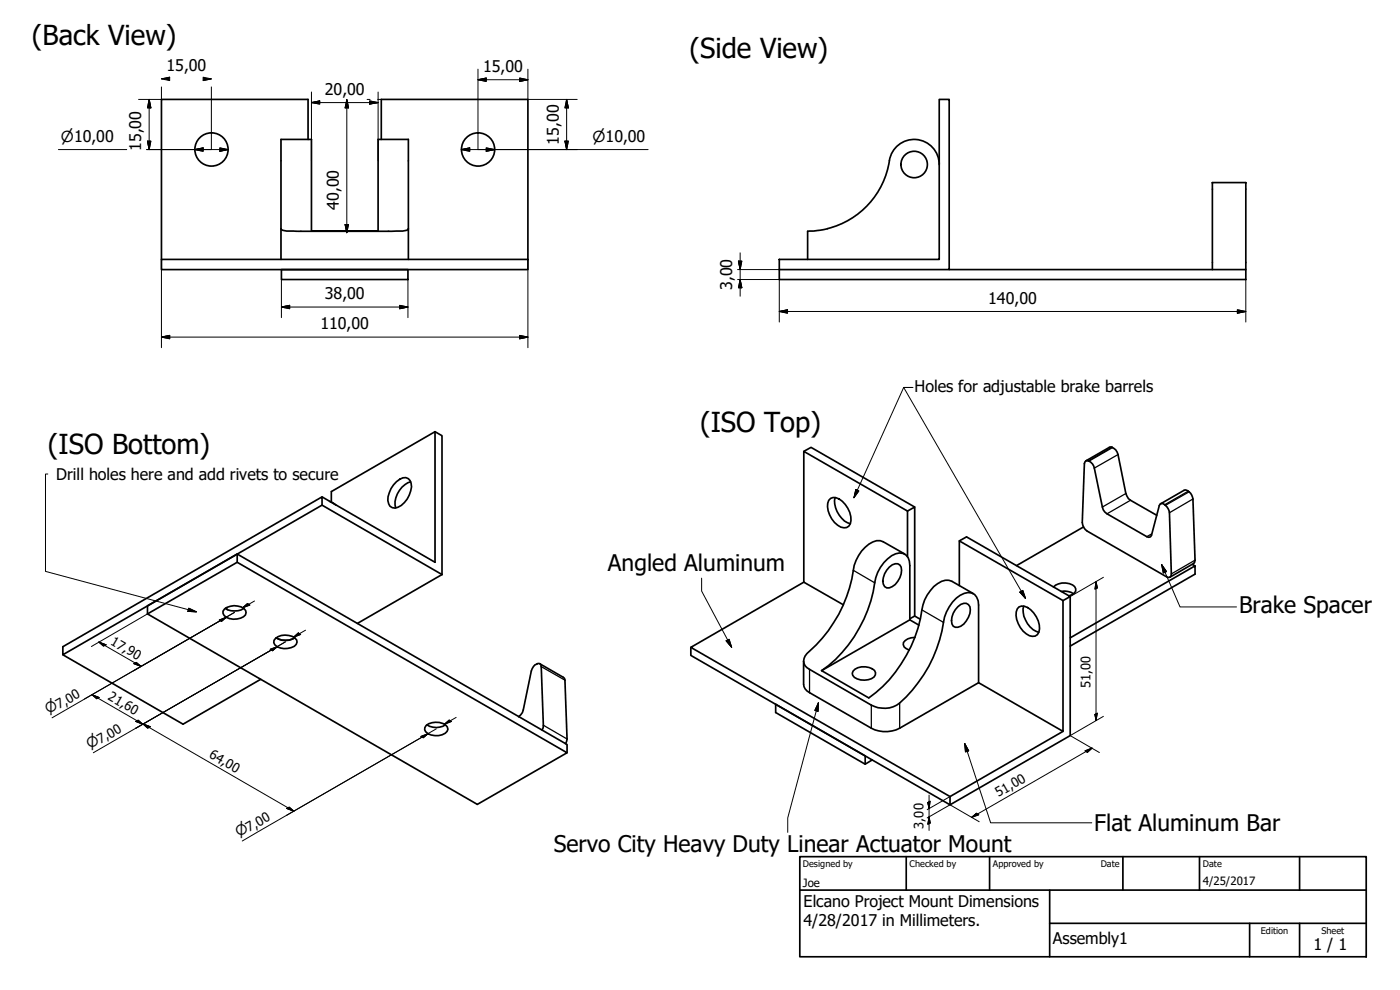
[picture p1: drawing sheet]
<svg xmlns="http://www.w3.org/2000/svg" width="420mm" height="297mm" viewBox="0 0 420 297" stroke-linecap="round" stroke-linejoin="round" font-family="sans-serif">
<!-- layer: Visible (ISO) -->
<g fill="none" stroke="#000" stroke-width=".51">
<path d="M92.5 41.8v-12h-44v48M114.4 41.8v-12h44v48M266.9 48.2a7.5 7.5 0 0 1 8-6.3 7.5 7.5 0 0 1 7 7.5M266.9 48.2a24.9 24.9 0 0 1-18.6 20.4M48.5 77.8h109.9v3.1h-109.9zM84.3 77.8v-36h9.2v27.5h20v-27.5h9.1v36M84.3 68.6a1.67 1.67 0 0 0 1.7 .7h34.8a1.67 1.67 0 0 0 1.8-.7M233.9 77.8h48v-48h3v51.1h-51zM248.3 68.6l-4.1 .7-1.8 .1v8.4M84.5 80.9h37.9v3h-37.9zM233.9 80.9v3h140v-3h-89M363.9 80.9v-26.1h10v26.1"/>
<path d="M130.6 129.5l2.1 1.2v41.7M241.2 135.4l2.2-1.2 31.1 17.9M325.8 138.4l.3-.2 .5 .1a2.66 2.66 0 0 1 1.8 2.1l2.4 11.7 .8 1.6 12.6 7.3 .5 .2 .5-.1 .4-.5 2.6-9.4a2.08 2.08 0 0 1 2.4 1.4l.4 1.2 .5 18.4v.6l-.8 .5-24.5-14a3.3 3.3 0 0 1-1.4-2.5l.6-17.7zM333.7 134.2l.2 .1M335.5 136.4l2.4 11.7M96.6 149.1l34 19.6v-39.2l-31.2 18v3.2M96.6 151.6v-2.5l-77.7 44.9v2.5l77.7-44.9 36.1 20.8M98.9 150.4l1.9 1.2M119 144.5a2.59 2.59 0 0 1 4.1-.3 6.4 6.4 0 0 1-1.8 6.6 3.2 3.2 0 0 1-4.3 1.1 3.9 3.9 0 0 1-.2-4.1l.5-1.2zM123.3 144.6a6.9 6.9 0 0 0-4.6 7.8M249.3 149.5a3 3 0 0 1 3.5 .9 6.9 6.9 0 0 1 2.4 6.7 1.97 1.97 0 0 1-2.9 1.1 7 7 0 0 1-3.6-8.1zM250.6 149.3a7.1 7.1 0 0 0 4.6 7.8"/>
<path d="M272.4 153.3l2.1-1.2v32.7M272.4 153.3l-31.2-17.9v39.3l11.9 6.8M272.4 153.3v13.8M325.2 158.1l-20.1 11.6M339.3 150.1l7.9 4.5M356.6 147.4l.3 .2M358 149.7l.6 18.4-.4 1M71.2 166.2v2.5l99 57.2-26.9 15.4-99-57.1v-2.4l26.9-15.6 99 57.2v2.5M71.2 168.7l-26.9 15.5M132.7 172.4l-25.4 14.7M241.2 174.7l-33.9 19.5 77.8 44.8v2.5M266.9 170.2a2.06 2.06 0 0 1 3.5 0 5.7 5.7 0 0 1-3.5 6.2 1.71 1.71 0 0 1-2-2 6.5 6.5 0 0 1 2-4.2z"/>
<path d="M285.7 174.4a4.1 4.1 0 0 0-4.3 .7 11.9 11.9 0 0 0-4.7 7.9 40.2 40.2 0 0 1-16 26.4l-14.1-8.2M287.9 175.7v-13.4l2.2-1.2 31.1 17.9-2.2 1.2M287.9 162.3l31.1 17.9v39.2l-25.3-14.6M316.2 176.1a4.8 4.8 0 0 1 6.3-.1l.3 .6a2.1 2.1 0 0 1-2.1 2.2M318.5 177.5a5.1 5.1 0 0 1 3.7 .7M321.2 179v41.7l-36.1 20.8-77.8-44.9v-2.4M357.8 169.3l.8 .5M18.9 196.5l36 20.8 23.3-13.5M67.4 182.7a4.7 4.7 0 0 1 6.3 .5 1.69 1.69 0 0 1-1.5 2.3 4.1 4.1 0 0 1-5.3-1.5v-.6zM67.6 182.5a5.4 5.4 0 0 0 5.6 0M67.8 182.4l.5 .5M82.7 191.6a4.7 4.7 0 0 1 6.3 .4 1.78 1.78 0 0 1-1.6 2.3 4.2 4.2 0 0 1-5.2-1.5v-.7z"/>
<path d="M82.9 191.4a5.5 5.5 0 0 0 5.6 0M273 185.7l1.5-.9 1.7 1M273 186v-16.3a3.1 3.1 0 0 0-1-3.1 3.1 3.1 0 0 0-3.2-.4 11.1 11.1 0 0 0-6.3 8.7 39.9 39.9 0 0 1-15.9 26.3M274.6 191.2a3.9 3.9 0 0 0-3.5 1.6 1.87 1.87 0 0 0 1.8 2.3M275.8 187.6l-2.8-1.6-26.4 15.2M287.5 182a2.12 2.12 0 0 1 3.6 0 5.7 5.7 0 0 1-3.6 6.2h-.8a2.27 2.27 0 0 1-1-3l.4-1.2zM305.8 182.1a3.1 3.1 0 0 1 3.6 .9 6.9 6.9 0 0 1 2.4 6.7 1.97 1.97 0 0 1-2.9 1 7 7 0 0 1-3.6-8zM307.2 181.8a7.2 7.2 0 0 0 4.5 7.9M321.2 191.4l37.4-21.6v2.5l-37.4 21.6M127.9 217.7a4.9 4.9 0 0 1 6.3 .4 1.77 1.77 0 0 1-1.5 2.4 4.2 4.2 0 0 1-5.3-1.6zM128.1 217.5a5 5 0 0 0 5.6 0M155.6 215.1l1.2-1.3 .2-.8 2.4-11.7a2.3 2.3 0 0 1 2.7-2.1l.3 .8 .7 17.6-.4 1.5"/>
<path d="M169.5 204.1l.7 17.6-.5 1.5M256.6 200.8a5.2 5.2 0 0 1 5.8 .4 1.59 1.59 0 0 1-.8 2.4 4.8 4.8 0 0 1-5.7-1l-.1-.6zM319 219.4l-33.9 19.6M261.7 228l-2 1.3-26.9-15.5v-2.5l26.9 15.5v2.5"/>
<circle cx="63.5" cy="44.8" r="5"/>
<circle cx="143.5" cy="44.8" r="5"/>
<circle cx="274.4" cy="49.4" r="4"/>
</g>
<!-- layer: Visible Narrow (ISO) -->
<g fill="none" stroke="#000" stroke-width=".38">
<path d="M333.7 134.2l-7.1 4.1M333.9 134.3l-7.1 4.1M335.5 136.4l-7.1 4M337.9 148.1l-7.1 4M339.3 150.1l-7.1 4.1M356.6 147.4l-7 4M356.9 147.6l-7.1 4M358 149.7l-7 4.1M256.1 171.1l6.4 3.8M345.6 160.2l-1.4 .8M358.6 168.1l-7.1 4.1M276.7 183l6.4 3.7"/>
<path d="M162.4 200l7.1 4.1M163.1 217.6l7.1 4.1M243 200.8v7M261.5 211.6v6.9M270 210.9v7.6"/>
</g>
<path d="M333.7 134.2h-.8l-7 4.1M333.9 134.3a2.87 2.87 0 0 1 1.6 2.1M337.9 148.1l.7 1.5 .7 .5M356.6 147.4l-.9-.4-.4 .1-7 4.1M356.9 147.6a3.4 3.4 0 0 1 1.1 2.1M271.5 166.2l-6.5-3.7a3.9 3.9 0 0 0-4.2 .7 11.9 11.9 0 0 0-4.7 7.9 40.4 40.4 0 0 1-13.9 25 2.79 2.79 0 0 0 .8 4.7l18.5 10.8a8.1 8.1 0 0 0 10.5-2.5 41.8 41.8 0 0 0 11.5-23.9 10.8 10.8 0 0 1 5.9-7.2 3.1 3.1 0 0 1 3.2 .5 3.1 3.1 0 0 1 1.1 3v23.3l-23.7 13.7a9.2 9.2 0 0 1-8.5 0l-18.5-10.7a2.96 2.96 0 0 1-1.8-2.5v-6.9M285.7 174.4l6.4 3.7M358.2 169.1l-7 4.1M162.1 199.2l7 4 .4 .9" fill="none" stroke="#000" stroke-width=".51"/>
<!-- layer: Title (ISO) -->
<path d="M240 257h170v30.1h-170zM272 257v10.1M297 257v10.1M337 257v10.1M360 257v10.1M390 257v10.1M240 267.1h170M315 277h95M315 267.1v20M375 277v10.1M390 277v10.1" fill="none" stroke="#000" stroke-width=".51"/>
<!-- layer: Symbol (ISO) -->
<g fill="none" stroke="#000" stroke-width=".3">
<path d="M273.7 116.3h-2.5l-14.9 33M274 116.3h-2.8l36.6 63.3M14.4 142.2h-.7v29.2l45.2 12.2M256.9 146.9l.8 .4-1.4 2zM210.6 173.5v3.8l9 16.9M306.1 177.7l.9-.5 .8 2.4zM348.6 169.4l1.5 2.1-1 .4zM348.6 169.4l5.5 12.7h17M56.6 182.5l2.3 1.1-2.5-.2zM217.9 192.3l.9-.5 .8 2.4zM245.6 210.9l-.1 2.5-1-.2zM245.6 210.9l-9.2 34.5v4.3"/>
<path d="M289.5 223.1l1.2 2.2-.9 .3zM289.5 223.1l7.8 23.8h30.4"/>
</g>
<g fill="#000" stroke="#000" stroke-width=".3">
<path d="M256.9 146.9l-.6 2.4zM256.9 146.9l.8 .4-1.4 2zM306.1 177.7l1.7 1.9zM306.1 177.7l.9-.5 .8 2.4zM348.6 169.4l1.5 2.1zM348.6 169.4l1.5 2.1-1 .4zM56.4 183.4l2.5 .2zM56.6 182.5l2.3 1.1-2.5-.2zM217.9 192.3l1.7 1.9zM217.9 192.3l.9-.5 .8 2.4zM245.6 210.9l-.1 2.5zM245.6 210.9l-.1 2.5-1-.2z"/>
<path d="M289.5 223.1l1.2 2.2zM289.5 223.1l1.2 2.2-.9 .3z"/>
</g>
<!-- layer: Dimension (ISO) -->
<g fill="none" stroke="#000" stroke-width=".3">
<path d="M44.8 29.8l.5 2.6h-1zM44.8 29.8v15.1M48.5 26.1v3.7h-6.9M63.4 26.1v18.8M93.5 30.8l2.4-.5v.9zM93.5 30.8h20M93.5 27.6v20.6M104.1 30l.5 2.4h-1l.5-2.4v39.8M110.2 29.8h.9M110.9 30.3l2.6 .5-2.6 .4zM113.3 29.8h1.1M113.5 27.6v20.6"/>
<path d="M143.4 23.9l2.5-.5v1zM143.4 23.9h15M143.4 20.8v24.1M156 23.4l2.4 .5-2.4 .5zM158.4 20.8v9h14.8M170.1 29.8l.5 2.6h-1.1zM170.1 29.8v15.1M17.5 44.9h20.5M44 44.9h24.5M44.3 42.3h1l-.5 2.6zM58.4 44.9l2.6-.5v1zM66 44.4l2.5 .5-2.5 .5z"/>
<path d="M138.4 44.9l2.6-.5v1zM138.4 44.9h34.8M145.9 44.4l2.6 .5-2.6 .5zM148.5 44.9h46M169.5 42.3h1.1l-.5 2.6zM48.5 77.8v26.5M103.6 67.4h1l-.5 2.4zM158.4 77.8v26.5M221.6 78.3h1l-.5 2.6zM222.1 75.9v13M84.5 92.1l2.4-.5v1zM84.5 92.1h37.9"/>
<path d="M84.5 83.9v11.4M120 91.6l2.4 .5-2.4 .5zM122.4 83.9v11.4M221.4 83.9h12.5v12.7M221.4 80.9h12.5M222.1 83.9l.5 2.4h-1zM233.9 93.5l2.4-.6v1.1zM233.9 93.5h140M371.3 92.9l2.6 .6-2.6 .5zM373.9 83.9v12.7M48.5 101.1l2.4-.5v1zM48.5 101.1h109.9"/>
<path d="M156 100.6l2.4 .5-2.4 .5zM328.9 174.5l.4 1.9-.7 .4zM328.9 174.5v41.7M331.2 173.2l-10 5.8M29.7 192.6l2.1 .9-.7 .4zM29.7 192.6l12.7 7.3M40.2 199.1l.7-.4 1.5 1.2zM44.3 184.2l-16.9 9.8M65.8 186l2.1-.8-1.4 1.2zM66.2 186.2l1.7-1-52.3 30.2M72.8 182.4l1.5-1.3 .7 .4zM76.4 180.3l-3.6 2.1"/>
<path d="M81.1 194.8l2.1-.8-1.4 1.2zM81.4 195.1l1.8-1.1-55.2 31.9M88.1 191.2l1.4-1.3 .7 .5zM91.7 189.1l-3.6 2.1M27.6 208.5l2.1 .8-.7 .4zM27.6 208.5l15.3 8.8M40.1 201.3l30.3-17.5-45.1 25.9M40.6 218.6l45.1-26-45 26M40.8 216.5l.7-.4 1.4 1.2zM42.9 217.2l2.2 .8-.8 .5zM42.9 217.2l45.3 26.2M130.9 218.7l-44.9 26"/>
<path d="M133.4 217.3l1.4-1.2 .7 .4zM136.9 215.3l-3.5 2M328.6 214.4l.7-.4-.4 2.2zM331.2 214.9l-10 5.8 8.7 5.1M126.3 221l2.2-.9-1.5 1.2zM126.7 221.2l1.8-1.1-55.8 32.2M278.8 238.6v10.6M285.1 239l-6.8 3.9M325.6 225.3l2.1-.8-1.4 1.2zM327.7 224.5l-36 20.7M86 242.6l.8-.4 1.4 1.2zM278.3 245.4l6.8-3.9 8.8 5.1"/>
<path d="M278.4 240.8l.7-.4-.3 2.2zM278.8 245.1l.3 1.8-.7 .4zM291.7 245.2l1.4-1.2 .7 .5z"/>
</g>
<g fill="#000" stroke="#000" stroke-width=".3">
<path d="M44.8 29.8l.5 2.6zM44.8 29.8l.5 2.6h-1zM48.5 23.7l2.4-.5zM48.5 23.7l2.4-.5v1zM61 24.2l2.4-.5zM61 23.2l2.4 .5-2.4 .5zM93.5 30.8l2.4-.5zM93.5 30.8l2.4-.5v.9zM104.1 29.8l.5 2.6zM104.1 29.8l.5 2.6h-1zM110.9 31.2l2.6-.4zM110.9 30.3l2.6 .5-2.6 .4z"/>
<path d="M143.4 23.9l2.5-.5zM143.4 23.9l2.5-.5v1zM156 24.4l2.4-.5zM156 23.4l2.4 .5-2.4 .5zM170.1 29.8l.5 2.6zM170.1 29.8l.5 2.6h-1.1zM44.3 42.3l.5 2.6zM44.3 42.3h1l-.5 2.6zM58.4 44.9l2.6-.5zM58.4 44.9l2.6-.5v1zM66 45.4l2.5-.5zM66 44.4l2.5 .5-2.5 .5z"/>
<path d="M138.4 44.9l2.6-.5zM138.4 44.9l2.6-.5v1zM145.9 45.4l2.6-.5zM145.9 44.4l2.6 .5-2.6 .5zM169.5 42.3l.6 2.6zM169.5 42.3h1.1l-.5 2.6zM103.6 67.4l.5 2.4zM103.6 67.4h1l-.5 2.4zM221.6 78.3l.5 2.6zM221.6 78.3h1l-.5 2.6zM84.5 92.1l2.4-.5zM84.5 92.1l2.4-.5v1z"/>
<path d="M120 92.6l2.4-.5zM120 91.6l2.4 .5-2.4 .5zM222.1 83.9l.5 2.4zM222.1 83.9l.5 2.4h-1zM233.9 93.5l2.4-.6zM233.9 93.5l2.4-.6v1.1zM371.3 94l2.6-.5zM371.3 92.9l2.6 .6-2.6 .5zM48.5 101.1l2.4-.5zM48.5 101.1l2.4-.5v1zM156 101.6l2.4-.5zM156 100.6l2.4 .5-2.4 .5z"/>
<path d="M328.9 174.5l.4 1.9zM328.9 174.5l.4 1.9-.7 .4zM29.7 192.6l2.1 .9zM29.7 192.6l2.1 .9-.7 .4zM40.2 199.1l2.2 .8zM40.2 199.1l.7-.4 1.5 1.2zM66.5 186.4l1.4-1.2zM65.8 186l2.1-.8-1.4 1.2zM72.8 182.4l1.5-1.3zM72.8 182.4l1.5-1.3 .7 .4zM81.8 195.2l1.4-1.2zM81.1 194.8l2.1-.8-1.4 1.2z"/>
<path d="M88.1 191.2l1.4-1.3zM88.1 191.2l1.4-1.3 .7 .5zM27.6 208.5l2.1 .8zM27.6 208.5l2.1 .8-.7 .4zM40.8 216.5l2.1 .8zM40.8 216.5l.7-.4 1.4 1.2zM42.9 217.2l2.2 .8zM42.9 217.2l2.2 .8-.8 .5zM133.4 217.3l1.4-1.2zM133.4 217.3l1.4-1.2 .7 .4zM328.6 214.4l.3 1.8zM328.6 214.4l.7-.4-.4 2.2z"/>
<path d="M127 221.3l1.5-1.2zM126.3 221l2.2-.9-1.5 1.2zM326.3 225.7l1.4-1.2zM325.6 225.3l2.1-.8-1.4 1.2zM86 242.6l2.2 .8zM86 242.6l.8-.4 1.4 1.2zM278.4 240.8l.4 1.8zM278.4 240.8l.7-.4-.3 2.2zM278.8 245.1l.3 1.8zM278.8 245.1l.3 1.8-.7 .4zM291.7 245.2l1.4-1.2zM291.7 245.2l1.4-1.2 .7 .5z"/>
</g>
<g font-size="8.3">
<text x="9.6" y="13.6">(Back View)</text>
<text x="206.9" y="17.3">(Side View)</text>
<text x="210.1" y="129.5">(ISO Top)</text>
<text x="14.4" y="136.3">(ISO Bottom)</text>
</g>
<g font-size="6.9">
<text x="182.4" y="171.3">Angled Aluminum</text>
<text x="371.9" y="184">Brake Spacer</text>
<text x="328.4" y="249.4">Flat Aluminum Bar</text>
<text x="166.2" y="255.6">Servo City Heavy Duty Linear Actuator Mount</text>
</g>
<g font-size="4.8">
<text x="50" y="21.3">15,00</text>
<text x="145" y="21.5">15,00</text>
<text x="97.5" y="28.4">20,00</text>
<text x="42.4" y="45.3" transform="rotate(-90 42.4 45.3)">15,00</text>
<text x="167.7" y="43.4" transform="rotate(-90 167.7 43.4)">15,00</text>
<text x="101.7" y="63" transform="rotate(-90 101.7 63)">40,00</text>
<text x="97.5" y="89.7">38,00</text>
<text x="219.7" y="87" transform="rotate(-90 219.7 87)">3,00</text>
<text x="296.5" y="91.1">140,00</text>
<text x="96.1" y="98.7">110,00</text>
<text x="274.4" y="117.6">Holes for adjustable brake barrels</text>
<text x="16.9" y="144">Drill holes here and add rivets to secure</text>
<text x="241.2" y="272.1">Elcano Project Mount Dimensions</text>
<text x="241.2" y="277.8">4/28/2017 in Millimeters.</text>
<text x="316" y="283.4">Assembly1</text>
<text x="394.2" y="285">1 / 1</text>
</g>
<g font-size="4.6">
<text x="18.3" y="42.5">⌀10,00</text>
<text x="177.9" y="42.5">⌀10,00</text>
</g>
<g font-size="4.2">
<text x="14.6" y="214.1" transform="rotate(-30 14.6 214.1)">⌀7,00</text>
<text x="27" y="224.6" transform="rotate(-30 27 224.6)">⌀7,00</text>
<text x="71.6" y="251.1" transform="rotate(-30 71.6 251.1)">⌀7,00</text>
</g>
<g font-size="3.9">
<text x="33" y="193.2" transform="rotate(30 33 193.2)">17,90</text>
<text x="32.2" y="209.8" transform="rotate(30 32.2 209.8)">21,60</text>
<text x="327.3" y="206.6" transform="rotate(-90 327.3 206.6)">51,00</text>
<text x="62.5" y="227.2" transform="rotate(30 62.5 227.2)">64,00</text>
<text x="299.7" y="239.3" transform="rotate(-30 299.7 239.3)">51,00</text>
<text x="277.1" y="248.7" transform="rotate(-90 277.1 248.7)">3,00</text>
</g>
<g font-size="3.4">
<text x="241" y="266">Joe</text>
<text x="361" y="265.5">4/25/2017</text>
</g>
<g font-size="2.7">
<text x="241" y="260.1">Designed by</text>
<text x="273" y="260.1">Checked by</text>
<text x="298" y="260.1">Approved by</text>
<text x="330.3" y="260">Date</text>
<text x="361" y="260">Date</text>
<text x="378.4" y="280.1">Edition</text>
<text x="396.6" y="280.1">Sheet</text>
</g>
</svg>
